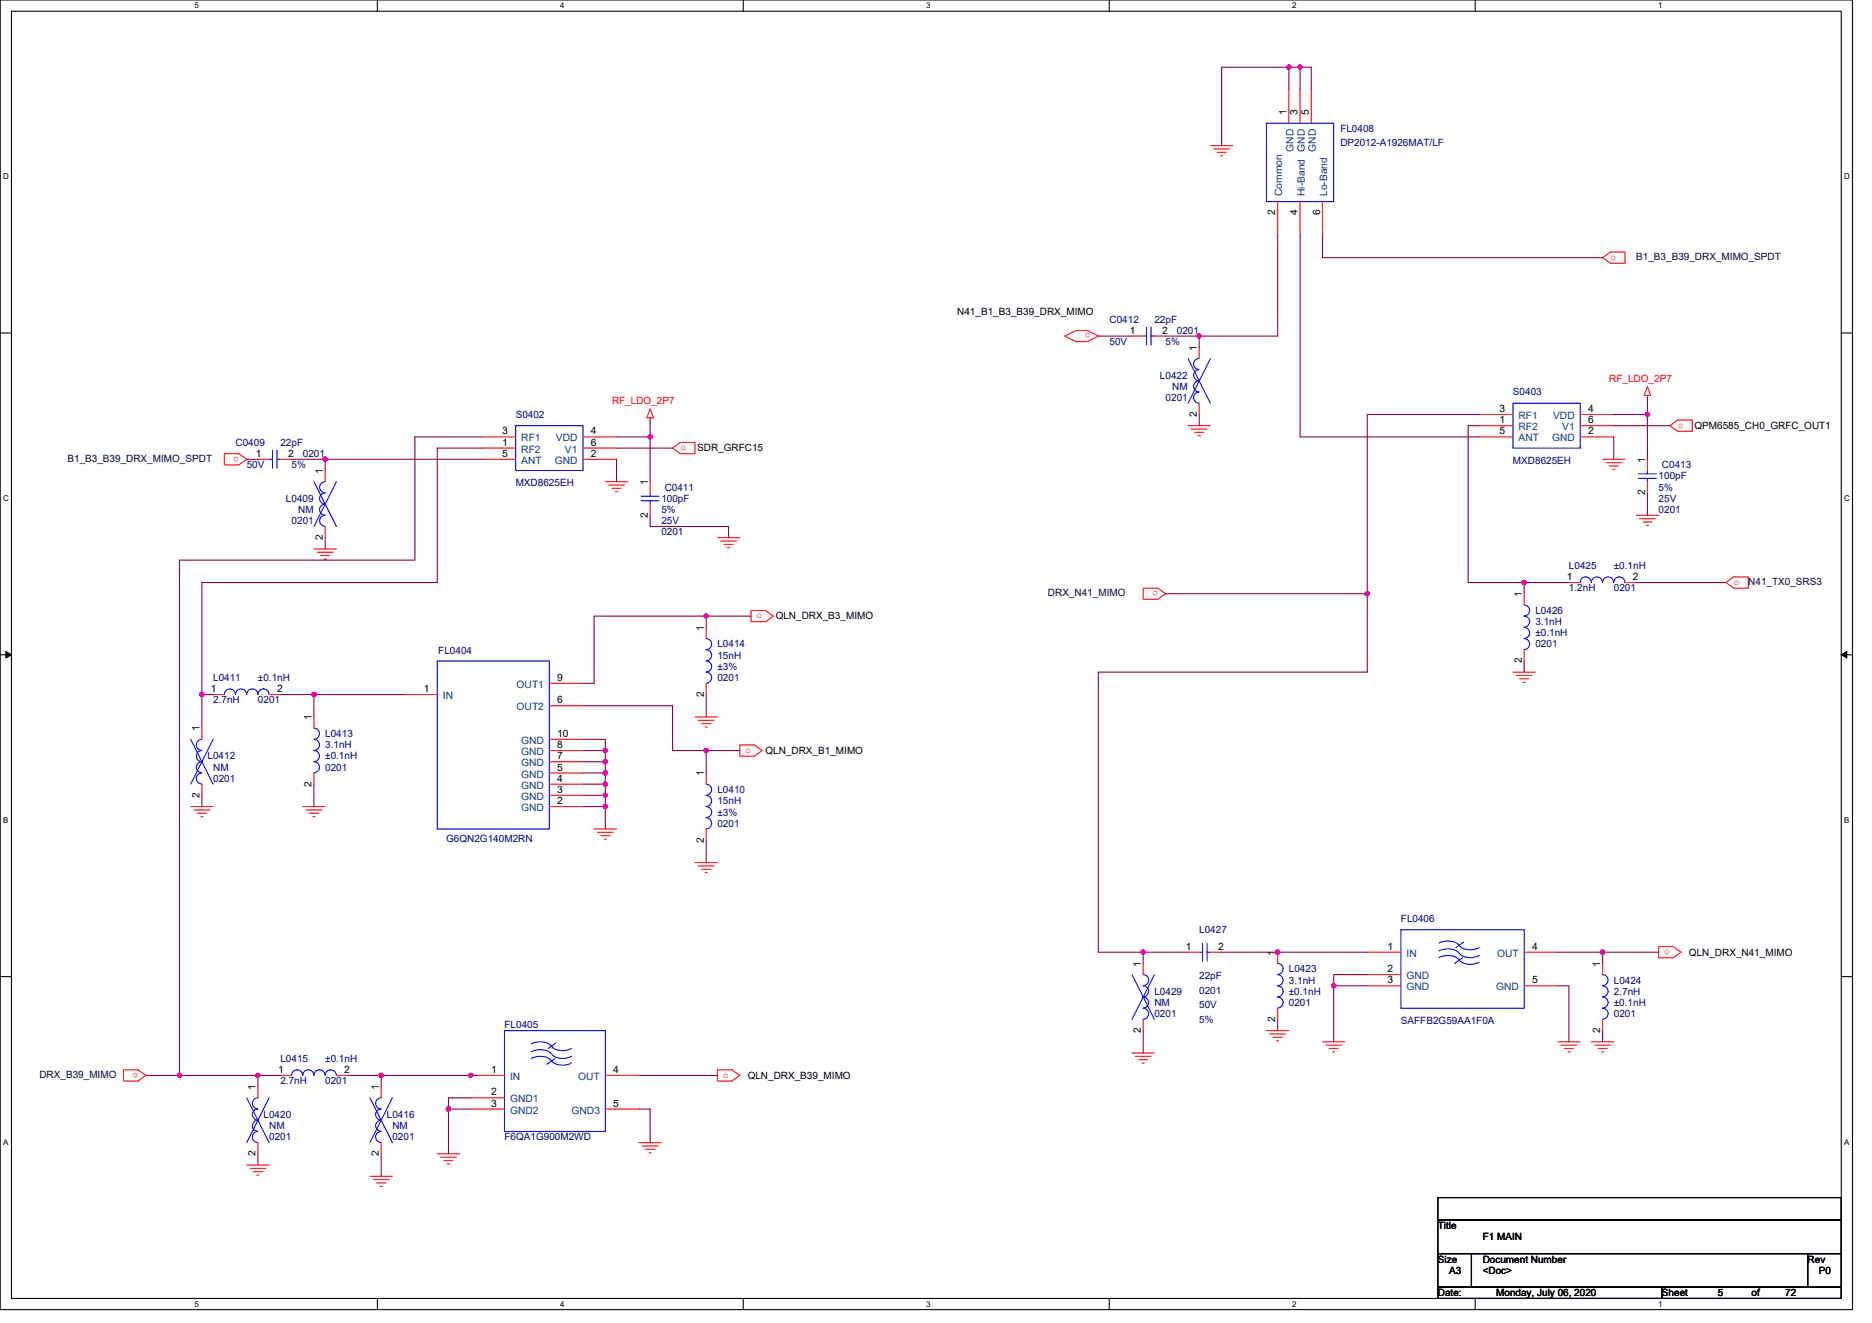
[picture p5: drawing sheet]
<svg xmlns="http://www.w3.org/2000/svg" width="297mm" height="210mm" viewBox="0 0 297 210" stroke-linecap="round" stroke-linejoin="round" font-family="sans-serif">
<path d="M0 0h293.9v207.9h-293.9zM1.8 1.8h290.4v204.3h-290.4z" fill="none" stroke="#000" stroke-width=".17"/>
<g fill="#fff">
<path d="M30.8 .2h.7v1.4h-.7z"/>
<path d="M30.8 206.3h.7v1.4h-.7z"/>
</g>
<path d="M59.9 0v1.8M59.9 206.1v1.8" fill="none" stroke="#000" stroke-width=".17"/>
<g fill="#fff">
<path d="M88.9 .2h.7v1.4h-.7z"/>
<path d="M88.9 206.3h.7v1.4h-.7z"/>
</g>
<path d="M117.9 0v1.8M117.9 206.1v1.8" fill="none" stroke="#000" stroke-width=".17"/>
<g fill="#fff">
<path d="M147 .2h.7v1.4h-.7z"/>
<path d="M147 206.3h.7v1.4h-.7z"/>
</g>
<path d="M176 0v1.8M176 206.1v1.8" fill="none" stroke="#000" stroke-width=".17"/>
<g fill="#fff">
<path d="M205 .2h.7v1.4h-.7z"/>
<path d="M205 206.3h.7v1.4h-.7z"/>
</g>
<path d="M234.1 0v1.8M234.1 206.1v1.8" fill="none" stroke="#000" stroke-width=".17"/>
<g fill="#fff">
<path d="M263.1 .2h.7v1.4h-.7z"/>
<path d="M263.1 206.3h.7v1.4h-.7z"/>
<path d="M.5 27.3h.9v1.4h-.9z"/>
<path d="M292.6 27.3h.9v1.4h-.9z"/>
<path d="M.5 78.4h.9v1.4h-.9z"/>
<path d="M292.6 78.4h.9v1.4h-.9z"/>
</g>
<path d="M0 52.9h1.8M292.2 52.9h1.7" fill="none" stroke="#000" stroke-width=".17"/>
<g fill="#fff">
<path d="M.5 129.5h.8v1.4h-.8z"/>
<path d="M292.6 129.5h.9v1.4h-.9z"/>
</g>
<path d="M0 103.9h1.8M292.2 103.9h1.7" fill="none" stroke="#000" stroke-width=".17"/>
<path d="M.9 103.4l.9 .5-.9 .5zM292.2 103.9l.8-.5v1z" fill="#000" stroke="#000" stroke-width=".16"/>
<g fill="#fff">
<path d="M.5 180.5h.8v1.4h-.8z"/>
<path d="M292.6 180.5h.9v1.4h-.9z"/>
</g>
<path d="M0 155h1.8M292.2 155h1.7M228.2 190.1h64v3.5h-64zM228.2 193.6h64v5.4h-64zM228.2 199h5.3v5.3h-5.3zM233.5 199h53.3v5.3h-53.3zM286.8 199h5.4v5.3h-5.4zM228.2 204.3h35.5v1.8h-35.5zM263.7 204.3h28.5v1.8h-28.5z" fill="none" stroke="#000" stroke-width=".17"/>
<g fill="none" stroke="#f00" stroke-width=".17">
<path d="M204.5 14.2v5.4M206.3 14.2v5.4M208.1 14.2v5.4M192.1 23.1h3.5M192.6 23.6h2.5M193.1 24.2h1.5M193.7 24.7h.3M202.7 32v5.3M206.3 32v5.3M209.8 32v5.3M168.9 53.3l1.8-.8h1.8l1.8 .8-1.8 .9h-1.8zM179.6 53.3h1.8"/>
<path d="M183.2 53.3h1.8M190.3 55.1v1.8M254.3 40.9l1.2-.9h2.3v1.8h-2.3zM35.6 72h2.3l1.3 .9-1.3 .9h-2.3zM40.9 72.9h1.8M44.5 72.9h1.8M51.6 74.7v1.8M76.5 71.1h5.3M76.5 69.3h5.3M76.5 72.9h5.3M92.5 72.9h5.3M92.5 69.3h5.3"/>
<path d="M92.5 71.1h5.3M96.1 76.5h3.5M96.6 77h2.5M97.1 77.5h1.4M97.7 78.1h.3M103.2 64.9l.5 1.4h-1.1zM103.2 66.3v.4M103.2 76.5v1.7M106.7 71.1l1.3-.9h2.3v1.8h-2.3zM188.5 67.6h3.6M189 68.1h2.5M189.6 68.6h1.4"/>
<path d="M190.1 69.2h.4M190.3 64v1.8M234.7 67.6h5.4M234.7 65.8h5.4M234.7 69.3h5.4M250.7 69.3h5.4M250.7 65.8h5.4M250.7 67.6h5.4M254.3 72.9h3.5M254.8 73.4h2.5M255.4 74h1.4M255.9 74.5h.3"/>
<path d="M261.4 72.9v1.8M261.4 76.5v1.7M261.4 61.3l.5 1.5h-1zM261.4 62.8v.3M265 67.6l1.2-.9h2.3v1.8h-2.3zM49.8 87.1h3.6M50.4 87.7h2.4M50.9 88.2h1.4M51.4 88.7h.4M51.6 83.6v1.7M103.2 80v1.8M112.1 99.6v1.7"/>
<path d="M113.8 85.3h3.6M114.4 85.9h2.5M114.9 86.4h1.4M115.4 87h.4M119.2 96.9h2.3l1.2 .9-1.2 .9h-2.3zM181.4 93.3h2.3l1.3 .9-1.3 .9h-2.3zM241.8 94.2v1.8M249 92.5h1.7M257.8 92.5h1.8M259.6 81.8h3.6M260.2 82.3h2.5M260.7 82.8h1.4"/>
<path d="M261.2 83.4h.4M273.9 92.5l1.2-.9h2.3v1.7h-2.3zM32 115.6v1.7M33.8 110.2h1.8M42.7 110.2h1.8M49.8 113.8v1.8M64 110.2h5.4M87.2 108.5h5.3M87.2 119.1h5.3M87.2 112h5.3M87.2 117.3h5.3M110.3 113.8h3.5"/>
<path d="M110.8 114.3h2.5M111.3 114.9h1.5M111.9 115.4h.3M112.1 108.5v1.7M117.4 118.2h2.3l1.2 .9-1.2 .9h-2.3zM240.1 106.7h3.5M240.6 107.2h2.5M241.1 107.7h1.5M241.7 108.3h.3M241.8 103.1v1.8M30.3 128h3.5M30.8 128.5h2.5"/>
<path d="M31.3 129.1h1.5M31.9 129.6h.3M32 124.5v1.7M48 128h3.6M48.6 128.5h2.5M49.1 129.1h1.4M49.7 129.6h.3M49.8 122.7v1.8M87.2 128h5.3M87.2 126.2h5.3M87.2 124.5h5.3M87.2 122.7h5.3"/>
<path d="M87.2 120.9h5.3M94.3 131.6h3.5M94.8 132.1h2.5M95.3 132.6h1.5M95.9 133.2h.3M110.3 136.9h3.5M110.8 137.4h2.5M111.3 138h1.5M111.9 138.5h.3M112.1 122.7v1.8M112.1 131.6v1.7M181.4 152.9v1.8"/>
<path d="M188.5 151.1h1.8M192.1 151.1h1.7M202.7 151.1v1.8M217 151.1h5.3M217 154.7h5.3M217 156.5h5.3M241.8 151.1h5.4M241.8 156.5h5.4M254.3 152.9v1.8M263.2 150.2h2.3l1.2 .9-1.2 .9h-2.3zM19.6 169.8h2.3l1.3 .9-1.3 .9h-2.3zM40.9 172.5v1.7"/>
<path d="M44.5 170.7h1.8M53.4 170.7h1.8M60.5 172.5v1.7M74.7 170.7h5.3M74.7 176h5.3M74.7 174.2h5.3M96.1 170.7h5.3M96.1 176h5.3M113.8 169.8h2.3l1.3 .9-1.3 .9h-2.3zM179.6 167.1h3.6M180.1 167.7h2.5M180.7 168.2h1.4"/>
<path d="M181.2 168.7h.4M181.4 161.8v1.8M201 163.6h3.5M201.5 164.1h2.5M202 164.6h1.5M202.6 165.2h.3M202.7 160v1.8M209.8 165.4h3.6M210.4 165.9h2.5M210.9 166.4h1.4M211.5 167h.3M247.2 165.4h3.5"/>
<path d="M247.7 165.9h2.5M248.2 166.4h1.5M248.8 167h.3M252.5 165.4h3.6M253 165.9h2.5M253.6 166.4h1.4M254.1 167h.4M254.3 161.8v1.8M39.2 184.9h3.5M39.7 185.4h2.5M40.2 186h1.5M40.8 186.5h.3"/>
<path d="M40.9 181.4v1.7M58.7 186.7h3.6M59.2 187.2h2.5M59.8 187.7h1.4M60.3 188.3h.4M60.5 181.4v1.7M69.4 183.1h3.5M69.9 183.7h2.5M70.4 184.2h1.5M71 184.7h.3M101.4 181.4h3.5M101.9 181.9h2.5"/>
<path d="M102.4 182.4h1.5M103 183h.3"/>
</g>
<g fill="none" stroke="#00f" stroke-width=".17">
<path d="M201 19.6h10.6v12.4h-10.6zM181.4 53.3h.5M181.9 51.9v2.9M182.6 51.9v2.9M182.6 53.3h.6M188.5 56.9l3.6 7.1M190.3 56.9a.88 .88 0 0 0-.9 .9 .88 .88 0 0 0 .9 .9 .89 .89 0 0 0-.9 .8 .89 .89 0 0 0 .9 .9M192.1 56.9l-3.6 7.1M42.7 72.9h.5M43.2 71.5v2.8M44 71.5v2.8M44 72.9h.5"/>
<path d="M49.8 76.5l3.6 7.1M51.6 76.5a.88 .88 0 0 0-.9 .8 .88 .88 0 0 0 .9 .9 .89 .89 0 0 0-.9 .9 .89 .89 0 0 0 .9 .9M53.4 76.5l-3.6 7.1M81.8 67.6h10.7v7.1h-10.7zM101.7 78.8h2.9M101.7 79.5h2.9M103.2 78.2v.6M103.2 79.5v.5M190.3 60.5a.88 .88 0 0 0-.9 .8 .88 .88 0 0 0 .9 .9M190.3 62.2a.88 .88 0 0 0-.9 .9 .88 .88 0 0 0 .9 .9M240.1 64h10.6v7.1h-10.6zM260 75.2h2.8"/>
<path d="M260 75.9h2.8M261.4 74.7v.5M261.4 75.9v.6M51.6 80a.88 .88 0 0 0-.9 .9 .88 .88 0 0 0 .9 .9M51.6 81.8a.88 .88 0 0 0-.9 .9 .88 .88 0 0 0 .9 .8M241.8 96a.88 .88 0 0 1 .9 .9 .88 .88 0 0 1-.9 .9 .89 .89 0 0 1 .9 .9 .89 .89 0 0 1-.9 .8M241.8 99.6a.88 .88 0 0 1 .9 .8 .88 .88 0 0 1-.9 .9M252.5 92.4a.88 .88 0 0 0-.9-.8 .88 .88 0 0 0-.9 .8M257.8 92.4a.89 .89 0 0 0-.9-.8 .89 .89 0 0 0-.8 .8 .89 .89 0 0 0-.9-.8 .89 .89 0 0 0-.9 .8 .88 .88 0 0 0-.9-.8 .88 .88 0 0 0-.9 .8M30.3 117.3l3.5 7.2M32 117.3a.88 .88 0 0 0-.8 .9 .88 .88 0 0 0 .8 .9M32 119.1a.88 .88 0 0 0-.8 .9 .88 .88 0 0 0 .8 .9"/>
<path d="M33.8 117.3l-3.5 7.2M40.9 110.2a.89 .89 0 0 0-.9-.9 .89 .89 0 0 0-.9 .9 .89 .89 0 0 0-.9-.9 .89 .89 0 0 0-.8 .9 .88 .88 0 0 0-.9-.9 .88 .88 0 0 0-.9 .9M42.7 110.2a.88 .88 0 0 0-.9-.9 .88 .88 0 0 0-.9 .9M49.8 115.6a.88 .88 0 0 1 .9 .8 .88 .88 0 0 1-.9 .9 .89 .89 0 0 1 .9 .9 .89 .89 0 0 1-.9 .9M49.8 119.1a.88 .88 0 0 1 .9 .9 .88 .88 0 0 1-.9 .9M69.4 104.9h17.8v26.7h-17.8zM112 101.3a.88 .88 0 0 1 .9 .9 .88 .88 0 0 1-.9 .9M112 103.1a.88 .88 0 0 1 .9 .9 .88 .88 0 0 1-.9 .9 .89 .89 0 0 1 .9 .9 .89 .89 0 0 1-.9 .9 .89 .89 0 0 1 .9 .8 .89 .89 0 0 1-.9 .9M241.8 101.3a.88 .88 0 0 1 .9 .9 .88 .88 0 0 1-.9 .9M32 120.9a.88 .88 0 0 0-.8 .9 .88 .88 0 0 0 .8 .9M32 122.7a.88 .88 0 0 0-.8 .9 .88 .88 0 0 0 .8 .8M49.8 120.9a.88 .88 0 0 1 .9 .9 .88 .88 0 0 1-.9 .9"/>
<path d="M112 124.5a.88 .88 0 0 1 .9 .8 .88 .88 0 0 1-.9 .9 .89 .89 0 0 1 .9 .9 .89 .89 0 0 1-.9 .9 .89 .89 0 0 1 .9 .9 .89 .89 0 0 1-.9 .9M112 129.8a.88 .88 0 0 1 .9 .9 .88 .88 0 0 1-.9 .9M179.6 154.7l3.6 7.1M181.4 154.7a.88 .88 0 0 1 .9 .9 .88 .88 0 0 1-.9 .8 .89 .89 0 0 1 .9 .9 .89 .89 0 0 1-.9 .9 .89 .89 0 0 1 .9 .9 .89 .89 0 0 1-.9 .9M183.2 154.7l-3.6 7.1M190.3 151.1h.5M190.8 149.7v2.8M191.5 149.7v2.8M191.5 151.1h.6M202.7 152.9a.88 .88 0 0 1 .9 .9 .88 .88 0 0 1-.9 .9 .89 .89 0 0 1 .9 .9 .89 .89 0 0 1-.9 .8 .89 .89 0 0 1 .9 .9 .89 .89 0 0 1-.9 .9 .89 .89 0 0 1 .9 .9 .89 .89 0 0 1-.9 .9M222.3 147.6h19.5v12.4h-19.5zM228.3 149.7a3 3 0 0 1 3 .1l.2 .3"/>
<path d="M228.3 152a3 3 0 0 1 3 .1l.2 .3M228.3 150.9a3 3 0 0 1 3 .2l.2 .2M231.6 152.4a2.57 2.57 0 0 0 3.1 .3M231.6 150.1a2.6 2.6 0 0 0 3.1 .3M231.6 151.3a2.56 2.56 0 0 0 3.1 .3M232.1 152l-1.3 .9M232.2 149.5l-1.2 .9M254.3 154.7a.88 .88 0 0 1 .9 .9 .88 .88 0 0 1-.9 .8 .89 .89 0 0 1 .9 .9 .89 .89 0 0 1-.9 .9 .89 .89 0 0 1 .9 .9 .89 .89 0 0 1-.9 .9M39.2 174.2l3.5 7.2M40.9 174.2a.88 .88 0 0 0-.9 .9 .88 .88 0 0 0 .9 .9 .89 .89 0 0 0-.9 .9 .89 .89 0 0 0 .9 .9 .89 .89 0 0 0-.9 .9 .89 .89 0 0 0 .9 .9M40.9 179.6a.88 .88 0 0 0-.9 .9 .88 .88 0 0 0 .9 .8M42.7 174.2l-3.5 7.2"/>
<path d="M49.8 170.7a.89 .89 0 0 0-.9-.9 .89 .89 0 0 0-.9 .9 .88 .88 0 0 0-.9-.9 .88 .88 0 0 0-.8 .9M51.6 170.7a.88 .88 0 0 0-.9-.9 .88 .88 0 0 0-.9 .9M53.4 170.7a.88 .88 0 0 0-.9-.9 .88 .88 0 0 0-.9 .9M58.7 174.2l3.6 7.2M60.5 174.2a.88 .88 0 0 0-.9 .9 .88 .88 0 0 0 .9 .9 .89 .89 0 0 0-.9 .9 .89 .89 0 0 0 .9 .9 .89 .89 0 0 0-.9 .9 .89 .89 0 0 0 .9 .9M60.5 179.6a.88 .88 0 0 0-.9 .9 .88 .88 0 0 0 .9 .8M62.3 174.2l-3.6 7.2M80 163.6h16.1v16h-16.1zM84.3 165.7a3 3 0 0 1 3 .1l.2 .3M84.3 168a3 3 0 0 1 3 .1l.2 .3M84.3 166.9a3 3 0 0 1 3 .2l.2 .2M87.5 167.3a2.56 2.56 0 0 0 3.2 .3"/>
<path d="M87.5 168.4a2.57 2.57 0 0 0 3.2 .3M87.5 166.1a2.6 2.6 0 0 0 3.2 .3M88.1 168l-1.3 .9M88.2 165.5l-1.2 .9M181.4 160a.88 .88 0 0 1 .9 .9 .88 .88 0 0 1-.9 .9M254.3 160a.88 .88 0 0 1 .9 .9 .88 .88 0 0 1-.9 .9"/>
</g>
<g fill="none" stroke="#800040" stroke-width=".17">
<path d="M193.8 10.7h10.7M193.8 10.7v12.4M206.3 10.7h1.8v3.5M206.3 10.7h-1.8v3.5M206.3 10.7v3.5M202.7 37.3v16h-12.4M206.3 37.3v32h28.4M209.8 37.3v3.6h44.5M174.3 53.3h5.3M185 53.3h5.3M190.3 53.3v1.8M39.2 72.9h1.7"/>
<path d="M46.3 72.9h5.3M51.6 72.9h24.9M51.6 72.9v1.8M76.5 69.3h-10.7v19.6h-37.3v81.8M76.5 71.1h-7.1v21.4h-37.4v17.7M97.8 72.9v3.6M97.8 71.1h8.9M97.8 69.3h5.4M103.2 66.7v2.6M103.2 69.3v7.2M190.3 65.8v1.8M234.7 67.6h-1.7v24.9h16"/>
<path d="M234.7 65.8h-17.7v28.4M256.1 65.8h5.3M256.1 69.3v3.6M256.1 67.6h8.9M261.4 63.1v2.7M261.4 65.8v7.1M261.4 78.2v3.6M51.6 85.3v1.8M103.2 81.8v1.8h12.4v1.7M112.1 97.8v1.8M112.1 97.8h-17.8v10.7h-1.8M112.1 97.8h7.1"/>
<path d="M185 94.2h32v12.5h-42.7v44.4h7.1M241.8 92.5v1.7M259.6 92.5h14.3M32 110.2v5.4M32 110.2h1.8M44.5 110.2h5.3M49.8 110.2h14.2M49.8 110.2v3.6M92.5 112h14.2v7.1h5.4M92.5 119.1h3.6M92.5 117.3h3.6v1.8M96.1 119.1v1.8"/>
<path d="M112.1 119.1h5.3M112.1 110.2v3.6M112.1 119.1v3.6M241.8 104.9v1.8M32 126.2v1.8M49.8 124.5v3.5M92.5 128h3.6M92.5 126.2h3.6M92.5 124.5h3.6v3.5M92.5 122.7h3.6M92.5 120.9h3.6M96.1 128v3.6"/>
<path d="M96.1 122.7v1.8M96.1 120.9v1.8M112.1 133.3v3.6M181.4 151.1v1.8M181.4 151.1h7.1M193.8 151.1h23.2M211.6 156.5v8.9M211.6 156.5h5.4M217 154.7h-5.4v1.8M247.2 151.1h7.1M247.2 156.5h1.8v8.9M254.3 151.1v1.8"/>
<path d="M254.3 151.1h8.9M23.2 170.7h5.3M28.5 170.7h12.4M40.9 170.7v1.8M40.9 170.7h3.6M55.2 170.7h5.3M60.5 170.7v1.8M71.2 176h3.5M71.2 176v7.1M74.7 174.2h-3.5v1.8M75.6 170.7h-15.1M101.4 170.7h12.4"/>
<path d="M101.4 176h1.8v5.4M181.4 163.6v3.5M202.7 161.8v1.8M254.3 163.6v1.8M40.9 183.1v1.8M60.5 183.1v3.6"/>
</g>
<g fill="#f0f" stroke="#f0f" stroke-width=".17">
<circle cx="103.2" cy="69.3" r=".35"/>
<circle cx="28.5" cy="170.7" r=".35"/>
<circle cx="32" cy="110.2" r=".35"/>
<circle cx="40.9" cy="170.7" r=".35"/>
<circle cx="60.5" cy="170.7" r=".35"/>
<circle cx="74.7" cy="170.7" r=".35"/>
<circle cx="71.1" cy="176" r=".35"/>
<circle cx="112" cy="97.8" r=".35"/>
<circle cx="112" cy="119.1" r=".35"/>
<circle cx="96" cy="128" r=".35"/>
<circle cx="96" cy="126.2" r=".35"/>
<circle cx="96" cy="124.4" r=".35"/>
<circle cx="96" cy="122.7" r=".35"/>
<circle cx="96" cy="120.9" r=".35"/>
<circle cx="96" cy="119.1" r=".35"/>
<circle cx="49.8" cy="110.2" r=".35"/>
<circle cx="190.3" cy="53.3" r=".35"/>
<circle cx="261.4" cy="65.8" r=".35"/>
<circle cx="241.8" cy="92.4" r=".35"/>
<circle cx="181.4" cy="151.1" r=".35"/>
<circle cx="202.7" cy="151.1" r=".35"/>
<circle cx="254.3" cy="151.1" r=".35"/>
<circle cx="211.6" cy="156.5" r=".35"/>
<circle cx="204.5" cy="10.7" r=".35"/>
<circle cx="206.3" cy="10.7" r=".35"/>
<circle cx="51.6" cy="72.9" r=".35"/>
<circle cx="216.9" cy="94.2" r=".35"/>
</g>
<g font-size="1.6">
<text x="204.1" y="18.3" transform="rotate(-90 204.1 18.3)">1</text>
<text x="205.9" y="18.3" transform="rotate(-90 205.9 18.3)">3</text>
<text x="207.7" y="18.3" transform="rotate(-90 207.7 18.3)">5</text>
<text x="202.3" y="34.2" transform="rotate(-90 202.3 34.2)">2</text>
<text x="205.9" y="34.2" transform="rotate(-90 205.9 34.2)">4</text>
<text x="209.5" y="34.2" transform="rotate(-90 209.5 34.2)">6</text>
<text x="151.9" y="50">N41_B1_B3_B39_DRX_MIMO</text>
<text x="179.3" y="53">1</text>
<text x="184.4" y="53">2</text>
<text x="189.9" y="55.6" transform="rotate(-90 189.9 55.6)">1</text>
<text x="237.9" y="65.4">3</text>
<text x="252" y="65.4">4</text>
<text x="79.7" y="70.7">1</text>
<text x="79.7" y="69">3</text>
<text x="93.7" y="70.7">6</text>
<text x="93.7" y="69">4</text>
<text x="110.6" y="71.6">SDR_GRFC15</text>
<text x="189.9" y="66.2" transform="rotate(-90 189.9 66.2)">2</text>
<text x="237.9" y="67.2">1</text>
<text x="237.9" y="69">5</text>
<text x="252" y="69">2</text>
<text x="252" y="67.2">6</text>
<text x="268.9" y="68.1">QPM6585_CH0_GRFC_OUT1</text>
<text x="40.6" y="72.5">1</text>
<text x="45.7" y="72.5">2</text>
<text x="51.2" y="75.2" transform="rotate(-90 51.2 75.2)">1</text>
<text x="79.7" y="72.5">5</text>
<text x="93.7" y="72.5">2</text>
<text x="102.8" y="77" transform="rotate(-90 102.8 77)">1</text>
<text x="261" y="73.4" transform="rotate(-90 261 73.4)">1</text>
<text x="102.8" y="82.2" transform="rotate(-90 102.8 82.2)">2</text>
<text x="261" y="78.6" transform="rotate(-90 261 78.6)">2</text>
<text x="51.2" y="85.7" transform="rotate(-90 51.2 85.7)">2</text>
<text x="241.5" y="94.8" transform="rotate(-90 241.5 94.8)">1</text>
<text x="248.6" y="92.1">1</text>
<text x="259.1" y="92.1">2</text>
<text x="111.7" y="100.1" transform="rotate(-90 111.7 100.1)">1</text>
<text x="123.1" y="98.3">QLN_DRX_B3_MIMO</text>
<text x="241.5" y="105.3" transform="rotate(-90 241.5 105.3)">2</text>
<text x="33.5" y="109.9">1</text>
<text x="44" y="109.9">2</text>
<text x="67.2" y="109.9">1</text>
<text x="88.4" y="108.1">9</text>
<text x="88.4" y="111.6">6</text>
<text x="111.7" y="110.6" transform="rotate(-90 111.7 110.6)">2</text>
<text x="31.7" y="116.1" transform="rotate(-90 31.7 116.1)">1</text>
<text x="49.4" y="114.3" transform="rotate(-90 49.4 114.3)">1</text>
<text x="88.4" y="118.7">8</text>
<text x="88.4" y="117">10</text>
<text x="121.5" y="119.7">QLN_DRX_B1_MIMO</text>
<text x="49.4" y="124.8" transform="rotate(-90 49.4 124.8)">2</text>
<text x="88.4" y="125.9">3</text>
<text x="88.4" y="124.1">4</text>
<text x="88.4" y="122.3">5</text>
<text x="88.4" y="120.5">7</text>
<text x="111.7" y="123.2" transform="rotate(-90 111.7 123.2)">1</text>
<text x="31.7" y="126.6" transform="rotate(-90 31.7 126.6)">2</text>
<text x="88.4" y="127.6">2</text>
<text x="111.7" y="133.7" transform="rotate(-90 111.7 133.7)">2</text>
<text x="181" y="153.4" transform="rotate(-90 181 153.4)">1</text>
<text x="188.1" y="150.7">1</text>
<text x="193.3" y="150.7">2</text>
<text x="202.3" y="151.7" transform="rotate(-90 202.3 151.7)">1</text>
<text x="220.2" y="150.7">1</text>
<text x="220.2" y="154.3">2</text>
<text x="243.1" y="150.7">4</text>
<text x="253.9" y="153.4" transform="rotate(-90 253.9 153.4)">1</text>
<text x="268" y="151.7">QLN_DRX_N41_MIMO</text>
<text x="220.2" y="156.1">3</text>
<text x="243.1" y="156.1">5</text>
<text x="181" y="164" transform="rotate(-90 181 164)">2</text>
<text x="202.3" y="162.2" transform="rotate(-90 202.3 162.2)">2</text>
<text x="253.9" y="164" transform="rotate(-90 253.9 164)">2</text>
<text x="40.6" y="173" transform="rotate(-90 40.6 173)">1</text>
<text x="44.1" y="170.3">1</text>
<text x="54.6" y="170.3">2</text>
<text x="60.1" y="173" transform="rotate(-90 60.1 173)">1</text>
<text x="77.9" y="170.3">1</text>
<text x="77.9" y="173.9">2</text>
<text x="97.3" y="170.3">4</text>
<text x="118.6" y="171.2">QLN_DRX_B39_MIMO</text>
<text x="77.9" y="175.6">3</text>
<text x="97.3" y="175.6">5</text>
<text x="40.6" y="183.5" transform="rotate(-90 40.6 183.5)">2</text>
<text x="60.1" y="183.5" transform="rotate(-90 60.1 183.5)">2</text>
<text x="228.2" y="195.1">Title</text>
<text x="235.3" y="196.8">F1 MAIN</text>
<text x="228.2" y="200.4">Size</text>
<text x="229.9" y="202.2">A3</text>
<text x="235.3" y="200.4">Document Number</text>
<text x="235.3" y="202.2">&lt;Doc&gt;</text>
<text x="286.8" y="200.4">Rev</text>
<text x="288.6" y="202.2">P0</text>
<text x="228.2" y="205.7">Date:</text>
<text x="237.4" y="205.7">Monday, July 06, 2020</text>
<text x="263.7" y="205.7">Sheet</text>
<text x="272.6" y="205.7">5</text>
<text x="277.9" y="205.7">of</text>
<text x="283.3" y="205.7">72</text>
</g>
<g font-size="1.6" fill="#000080">
<text x="212.7" y="21">FL0408</text>
<text x="212.7" y="23.1">DP2012-A1926MAT/LF</text>
<text x="176.1" y="51.2">C0412</text>
<text x="183.2" y="51.2">22pF</text>
<text x="186.7" y="53">0201</text>
<text x="176.1" y="54.8">50V</text>
<text x="185" y="54.8">5%</text>
<text x="184.1" y="60.1">L0422</text>
<text x="185" y="63.6">0201</text>
<text x="186" y="61.9">NM</text>
<text x="240.1" y="62.8">S0403</text>
<text x="37.4" y="70.8">C0409</text>
<text x="44.5" y="70.8">22pF</text>
<text x="81.8" y="66.3">S0402</text>
<text x="39.2" y="74.3">50V</text>
<text x="46.3" y="74.3">5%</text>
<text x="48" y="72.5">0201</text>
<text x="81.8" y="77.2">MXD8625EH</text>
<text x="105.5" y="77.9">C0411</text>
<text x="240.1" y="73.6">MXD8625EH</text>
<text x="263.2" y="76.1">100pF</text>
<text x="263.2" y="77.9">5%</text>
<text x="263.7" y="74.3">C0413</text>
<text x="45.4" y="79.7">L0409</text>
<text x="46.3" y="83.2">0201</text>
<text x="47.3" y="81.4">NM</text>
<text x="104.9" y="79.7">100pF</text>
<text x="104.9" y="83.2">25V</text>
<text x="104.9" y="81.4">5%</text>
<text x="263.2" y="81.4">0201</text>
<text x="263.2" y="79.7">25V</text>
<text x="104.9" y="85">0201</text>
<text x="249" y="90.3">L0425</text>
<text x="249" y="93.9">1.2nH</text>
<text x="256.1" y="90.3">±0.1nH</text>
<text x="256.1" y="93.9">0201</text>
<text x="243.6" y="97.4">L0426</text>
<text x="243.6" y="99.2">3.1nH</text>
<text x="243.6" y="101">±0.1nH</text>
<text x="69.6" y="103.8">FL0404</text>
<text x="113.8" y="102.8">L0414</text>
<text x="113.8" y="104.5">15nH</text>
<text x="113.8" y="106.3">±3%</text>
<text x="243.6" y="102.8">0201</text>
<text x="33.8" y="108.1">L0411</text>
<text x="33.8" y="111.7">2.7nH</text>
<text x="40.9" y="108.1">±0.1nH</text>
<text x="40.9" y="111.7">0201</text>
<text x="113.8" y="108.1">0201</text>
<text x="51.6" y="117">L0413</text>
<text x="51.6" y="118.8">3.1nH</text>
<text x="32.9" y="120.5">L0412</text>
<text x="33.8" y="122.3">NM</text>
<text x="33.8" y="124.1">0201</text>
<text x="51.6" y="120.5">±0.1nH</text>
<text x="51.6" y="122.3">0201</text>
<text x="113.8" y="125.9">L0410</text>
<text x="113.8" y="127.7">15nH</text>
<text x="113.8" y="129.4">±3%</text>
<text x="113.8" y="131.2">0201</text>
<text x="70.8" y="133.7">G6QN2G140M2RN</text>
<text x="190.3" y="148.1">L0427</text>
<text x="222.3" y="146.3">FL0406</text>
<text x="190.3" y="155.4">22pF</text>
<text x="204.5" y="154.3">L0423</text>
<text x="183.2" y="157.9">L0429</text>
<text x="183.2" y="159.7">NM</text>
<text x="183.2" y="161.4">0201</text>
<text x="190.3" y="157.7">0201</text>
<text x="190.3" y="160">50V</text>
<text x="204.5" y="156.1">3.1nH</text>
<text x="204.5" y="157.9">±0.1nH</text>
<text x="204.5" y="159.7">0201</text>
<text x="256.1" y="156.1">L0424</text>
<text x="256.1" y="157.9">2.7nH</text>
<text x="256.1" y="159.7">±0.1nH</text>
<text x="256.1" y="161.4">0201</text>
<text x="80" y="163.2">FL0405</text>
<text x="190.3" y="162.3">5%</text>
<text x="222.3" y="162.5">SAFFB2G59AA1F0A</text>
<text x="44.5" y="168.6">L0415</text>
<text x="44.5" y="172.1">2.7nH</text>
<text x="51.6" y="168.6">±0.1nH</text>
<text x="51.6" y="172.1">0201</text>
<text x="41.8" y="177.4">L0420</text>
<text x="42.7" y="179.2">NM</text>
<text x="61.4" y="177.4">L0416</text>
<text x="62.3" y="179.2">NM</text>
<text x="42.7" y="181">0201</text>
<text x="62.3" y="181">0201</text>
<text x="80" y="181">F6QA1G900M2WD</text>
</g>
<g font-size="1.6" fill="#004080">
<text x="205.2" y="24.1" transform="rotate(-90 205.2 24.1)">GND</text>
<text x="208.8" y="24.1" transform="rotate(-90 208.8 24.1)">GND</text>
<text x="203.5" y="31.1" transform="rotate(-90 203.5 31.1)">Common</text>
<text x="207" y="31.1" transform="rotate(-90 207 31.1)">Hi-Band GND</text>
<text x="210.6" y="31.1" transform="rotate(-90 210.6 31.1)">Lo-Band</text>
<text x="82.7" y="71.8">RF2</text>
<text x="82.7" y="70.1">RF1</text>
<text x="88.2" y="70.1">VDD</text>
<text x="89.6" y="71.8">V1</text>
<text x="241" y="68.3">RF2</text>
<text x="241" y="66.5">RF1</text>
<text x="241" y="70.1">ANT</text>
<text x="246.3" y="70.1">GND</text>
<text x="246.4" y="66.5">VDD</text>
<text x="247.9" y="68.3">V1</text>
<text x="82.7" y="73.6">ANT</text>
<text x="88" y="73.6">GND</text>
<text x="70.3" y="111">IN</text>
<text x="82" y="109.2">OUT1</text>
<text x="82" y="112.7">OUT2</text>
<text x="82.7" y="119.8">GND</text>
<text x="82.7" y="118.1">GND</text>
<text x="82.7" y="125.2">GND</text>
<text x="82.7" y="123.4">GND</text>
<text x="82.7" y="121.6">GND</text>
<text x="82.7" y="128.7">GND</text>
<text x="82.7" y="127">GND</text>
<text x="223.2" y="151.8">IN</text>
<text x="223.2" y="155.4">GND</text>
<text x="237.6" y="151.8">OUT</text>
<text x="223.2" y="157.2">GND</text>
<text x="237.4" y="157.2">GND</text>
<text x="80.9" y="171.4">IN</text>
<text x="91.8" y="171.4">OUT</text>
<text x="80.9" y="176.7">GND2</text>
<text x="80.9" y="175">GND1</text>
<text x="90.7" y="176.7">GND3</text>
</g>
<g font-size="1.6" fill="#f00">
<text x="255.5" y="41.3">o</text>
<text x="173" y="52.9" transform="rotate(180 173 52.9)">o</text>
<text x="97.1" y="64.2">RF_LDO_2P7</text>
<text x="255.4" y="60.6">RF_LDO_2P7</text>
<text x="108" y="71.5">o</text>
<text x="266.2" y="67.9">o</text>
<text x="37.9" y="72.5" transform="rotate(180 37.9 72.5)">o</text>
<text x="183.7" y="93.8" transform="rotate(180 183.7 93.8)">o</text>
<text x="275.1" y="92.8">o</text>
<text x="120.1" y="98.1">o</text>
<text x="118.3" y="119.5">o</text>
<text x="264.1" y="151.5">o</text>
<text x="21.9" y="170.3" transform="rotate(180 21.9 170.3)">o</text>
<text x="114.7" y="171">o</text>
</g>
<g font-size="1.6" fill="#000040">
<text x="259.6" y="41.3">B1_B3_B39_DRX_MIMO_SPDT</text>
<text x="10.7" y="73.3">B1_B3_B39_DRX_MIMO_SPDT</text>
<text x="166.3" y="94.6">DRX_N41_MIMO</text>
<text x="277.4" y="92.8">N41_TX0_SRS3</text>
<text x="6.3" y="171">DRX_B39_MIMO</text>
</g>
<g font-size="1.3">
<text x="30.8" y="1.3">5</text>
<text x="88.9" y="1.3">4</text>
<text x="147" y="1.3">3</text>
<text x="205" y="1.3">2</text>
<text x="263.1" y="1.3">1</text>
<text x=".5" y="28.4">D</text>
<text x="292.6" y="28.4">D</text>
<text x=".5" y="79.5">C</text>
<text x="292.6" y="79.5">C</text>
<text x=".5" y="130.6">B</text>
<text x="292.6" y="130.6">B</text>
<text x=".5" y="181.7">A</text>
<text x="292.6" y="181.7">A</text>
<text x="30.8" y="207.4">5</text>
<text x="88.9" y="207.4">4</text>
<text x="147" y="207.4">3</text>
<text x="205" y="207.4">2</text>
<text x="263.1" y="207.4">1</text>
</g>
</svg>
